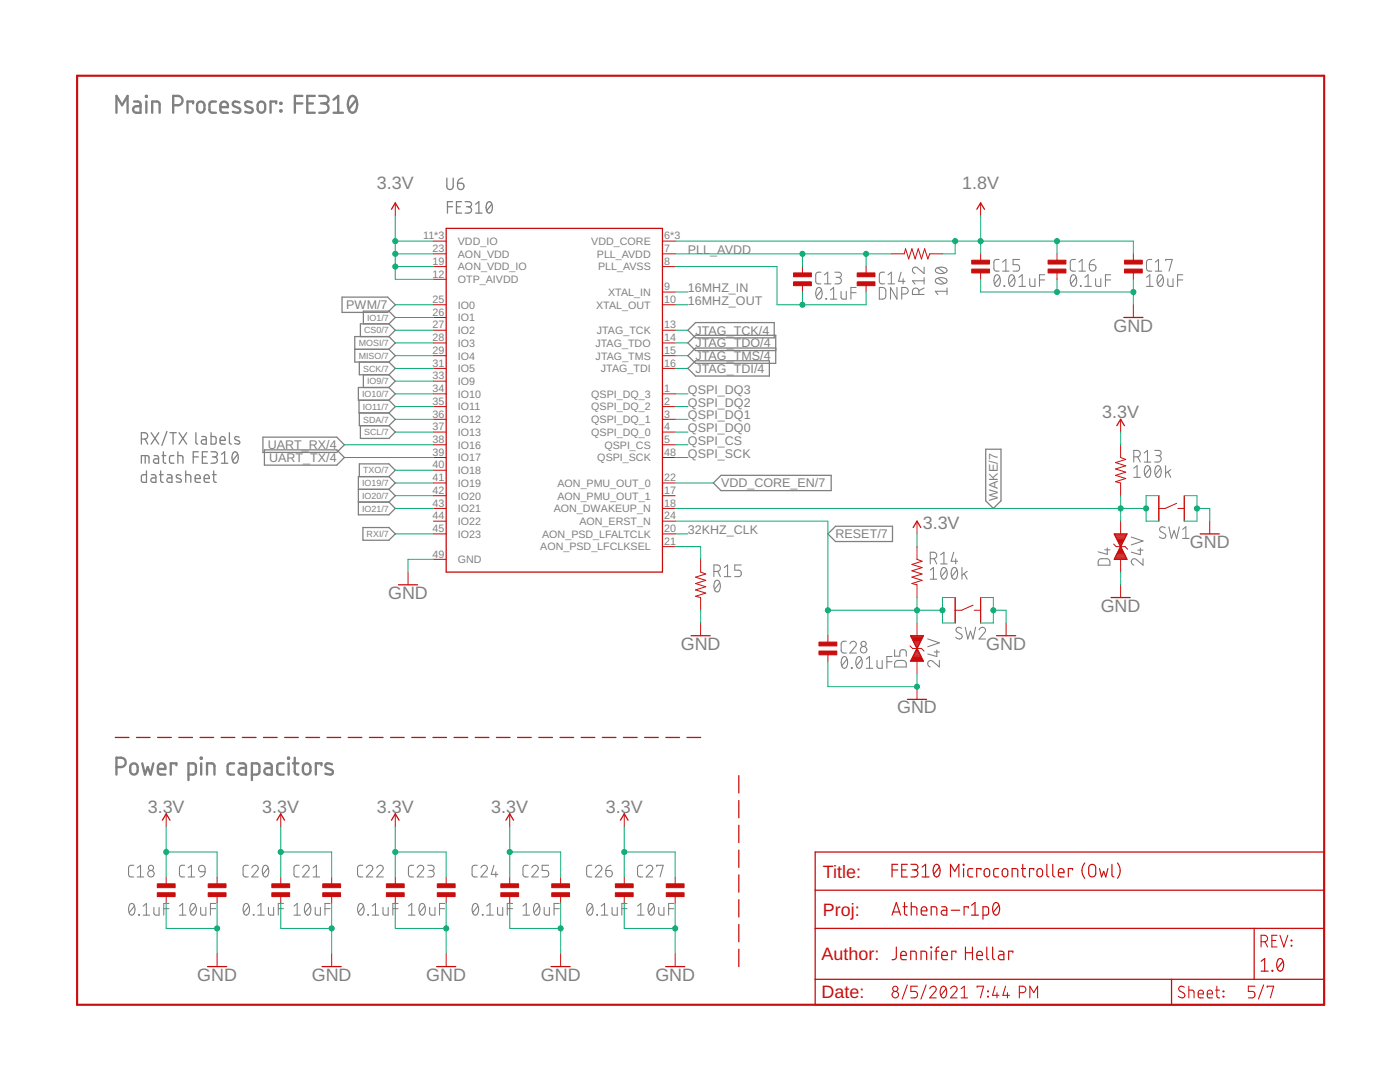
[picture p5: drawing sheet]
<svg xmlns="http://www.w3.org/2000/svg" width="279mm" height="216mm" viewBox="0 0 279 216" stroke-linecap="round" stroke-linejoin="round" font-family="sans-serif">
<g fill="none" stroke="#808080" stroke-width=".25">
<path d="M89.2 35.5v1.7a.63 .63 0 0 0 .6 .6 .63 .63 0 0 0 .6-.6v-1.7M91.3 36.6h.8a.64 .64 0 0 1 .5 .7 .64 .64 0 0 1-.7 .5 .64 .64 0 0 1-.6-.6zM92.3 35.5l-.7 .3-.3 .8M68.3 59.3h9.1l1.5 1.5-1.5 1.5h-9.1zM89.3 41.3h1M90.3 40.2h-1v2.3M91.1 41.3h.8M92.1 40.2h-1v2.3h1M92.8 40.2h.8a.51 .51 0 0 1 .5 .5 .51 .51 0 0 1-.5 .6h-.5M93.5 41.3a.63 .63 0 0 1 .6 .6 .63 .63 0 0 1-.6 .6h-.7M94.9 42.5h1.3M94.9 40.7l.7-.5v2.3"/>
<path d="M97.3 40.4a.52 .52 0 0 1 .6-.1 .52 .52 0 0 1 .3 .5 1.28 1.28 0 0 1-.6 1.7 1.35 1.35 0 0 1-.4-1.9zM98.1 40.7l-1 1.3M70.8 69.7h6.8M71.6 79.9v2.5h6M71.7 72.2v2.6h5.9M72.5 64.6v-2.5h5.1l1.3 1.3-1.3 1.2M72.5 74.8v2.5M77.6 77.3l1.3 1.3-1.3 1.3M77.6 79.9l1.3 1.2-1.3 1.3M77.6 64.6l1.3 1.3-1.3 1.3M77.6 67.2h-6.8v5h6.8M77.6 64.6h-5.7v2.6"/>
<path d="M77.6 67.2l1.3 1.2-1.3 1.3M77.6 69.7l1.3 1.3-1.3 1.2M77.6 72.2l1.3 1.3-1.3 1.3M77.6 77.3h-6.1v2.6h6.1M77.6 74.8l1.3 1.3-1.3 1.2M137.3 65.9l1.5-1.5h15.7v3h-15.7zM137.3 73.5l1.5-1.5h14.7v3h-14.7zM154.8 69.4h-16l-1.5 1.6 1.5 1.5h16v-5.6h-16l-1.5 1.5 1.5 1.6h16M28.2 87.6h.7a.63 .63 0 0 0 .6-.6 .63 .63 0 0 0-.6-.7h-.7v2.3M28.2 92.4v-1.5l1.4 .1 .1 1.4M29 87.6l.5 1M29 90.9v1.5"/>
<path d="M29.2 94v2.2h-.8l-.2-.2v-1l.2-.3h.8M30.2 86.3l1.5 2.3M30.2 94.7h.7l.2 .4v1.1h-.6a.44 .44 0 0 1-.4-.4 .44 .44 0 0 1 .4-.4h.6M30.8 90.9h.6l.2 .4v1.1h-.5a.44 .44 0 0 1-.5-.4 .44 .44 0 0 1 .5-.5h.5M31.7 86.3l-1.5 2.3M31.8 94.7h.8M32.1 94v2l.5 .2M32.3 90.9h.8M32.6 90.1v2.1l.5 .2M33.3 86.1l-1 2.8M33.4 94.7h.7l.2 .3v1.2h-.6a.44 .44 0 0 1-.4-.4 .44 .44 0 0 1 .4-.4h.6M33.9 86.3h1.3"/>
<path d="M34.5 86.3v2.3M34.7 90.9h-.6l-.3 .4 .1 1 .8 .1M35.5 90.9l.9 .1 .1 1.4M35.5 90.1v2.3M35.7 86.3l1.6 2.3M36.1 94.8l-.8-.1-.1 .4 .9 .6v.4a.79 .79 0 0 1-.9 0M37.1 94.7l.9 .1 .1 .3v1.1M37.1 94v2.2M37.3 86.3l-1.6 2.3M38.6 91.2h1M38.9 95.5h1.1a.53 .53 0 0 0-.4-.8 .53 .53 0 0 0-.7 .5l.2 .9 .9 .1M39.1 86.3v2.1l.4 .2"/>
<path d="M39.6 90.1h-1v2.3M40.3 87.1h.6l.2 .2 .1 1.3h-.6a.44 .44 0 0 1-.4-.4 .44 .44 0 0 1 .4-.5h.6M40.4 91.2h.7M40.7 95.5h1.1a.53 .53 0 0 0-.4-.8 .53 .53 0 0 0-.7 .5l.2 .9 .9 .1M41.4 90.1h-1v2.3h1M42.1 86.3v2.3h.8l.2-.4v-.9l-.2-.2h-.8M42.1 90.1h.8a.51 .51 0 0 1 .5 .6 .51 .51 0 0 1-.5 .5h-.5M42.4 94.7h.8M42.7 94v2l.5 .2M42.8 91.2a.63 .63 0 0 1 .6 .6 .63 .63 0 0 1-.6 .6h-.7M43.9 87.9h1a.53 .53 0 0 0-.3-.8 .53 .53 0 0 0-.7 .5l.1 .9 .9 .1M44.2 92.4h1.3"/>
<path d="M44.2 90.7l.6-.6v2.3M45.8 86.3v2.1l.4 .2M46.6 90.3l.1-.1a.94 .94 0 0 1 .8 1.4v.2a.55 .55 0 0 1-.6 .6 .55 .55 0 0 1-.5-.6l-.1-.8zM47.4 90.7l-1 1.2M47.7 87.2l-.7-.1-.2 .4 1 .6v.4a.85 .85 0 0 1-1 0M52.5 87.2h14.7l1.5 1.6-1.5 1.5h-14.7zM52.8 89.8h14.4l1.5 1.5-1.5 1.5h-14.4zM71.5 97.6h6.1M71.7 82.4v2.5h5.9M71.7 95.1v-2.5h5.9l1.3 1.2-1.3 1.3M71.9 84.9v2.6h5.7l1.3-1.3-1.3-1.3M77.6 97.6l1.3 1.3-1.3 1.3"/>
<path d="M77.6 95.1h-6.1v7.6h6.1l1.3-1.2-1.3-1.3M77.6 82.4l1.3 1.3-1.3 1.2M77.6 95.1l1.3 1.3-1.3 1.2M142.4 96.4l1.5-1.6h22v3.1h-22zM196.7 89.6h3.1v10.3l-1.6 1.6-1.5-1.6zM71.5 100.2h6.1M72.4 105.3h5.2l1.3 1.2-1.3 1.3h-5.2zM165.2 106.5l1.6-1.5h11.3v3.1h-11.3z"/>
</g>
<g fill="none" stroke="#808080" stroke-width=".21">
<path d="M163.2 57.4a.66 .66 0 0 1 .7 .1 .66 .66 0 0 1 .2 .8 .98 .98 0 0 1-.8 1.4 1.61 1.61 0 0 1-.1-2.3zM163.8 54.3h-.5a.51 .51 0 0 0-.5 .5l.1 1.6 .3 .2h.6M164 57.9l-1.1 1.3M164.5 56.6h1.3M164.5 54.8l.7-.5v2.3M164.8 59.6l.2 .1zM165.7 59.7h1.3M165.7 57.9l.7-.5v2.3M166.6 54.3h.8a.52 .52 0 0 1 .5 .5 .52 .52 0 0 1-.5 .6h-.5M167.3 55.4a.65 .65 0 0 1 .6 .6 .65 .65 0 0 1-.6 .6h-.7M167.9 58.1v1.2l.1 .3 .3 .1h.6v-1.6M169.8 58.4h1.1"/>
<path d="M170.9 57.4h-1.1v2.3M175.5 57.4h.8l.5 .4v1.4l-.5 .5h-.8zM176.5 54.3h-.5a.51 .51 0 0 0-.5 .5l.1 1.6 .3 .2h.6M177.2 56.6h1.3M177.2 54.8l.7-.5v2.3M179 57.4v2.3l-1.3-2.3v2.3M179.8 54.3l-.5 1.8h1.3M180 58.7h.6a.65 .65 0 0 0 .7-.7 .65 .65 0 0 0-.7-.6h-.6v2.3M180.2 55.6v1M183.4 58.8v-.7a.65 .65 0 0 0-.7-.6 .65 .65 0 0 0-.6 .6v.7h2.3M184.4 53.3v1.3l-1.3-1.1a.64 .64 0 0 0-1 .2 .64 .64 0 0 0 .5 .9M184.4 57.5l-1 .5"/>
<path d="M184.4 56h-2.3l.5 .7M184.4 55.4v1.3M186.8 55.8a1.68 1.68 0 0 1 2.2 .1v.1a1.38 1.38 0 0 1-2 .5l-.3-.3zM186.8 53.7a1.62 1.62 0 0 1 2.2 .1v.2a1.44 1.44 0 0 1-2.1 .3l-.2-.2zM187.2 55.5l1.3 1.1M187.2 53.4l1.3 1.1M189 58.1h-2.3l.5 .7M189 57.5v1.3M198.7 54.9a.67 .67 0 0 1 .7 .1 .67 .67 0 0 1 .2 .7 .98 .98 0 0 1-.8 1.4 1.64 1.64 0 0 1-.1-2.2zM199.4 51.8h-.5a.51 .51 0 0 0-.5 .5v1.6l.3 .2h.7M199.5 55.4l-1 1.2M200.1 54.1h1.3"/>
<path d="M200.1 52.3l.6-.5v2.3M200.4 57l.1 .1zM201.5 55a.55 .55 0 0 1 .6-.1 .55 .55 0 0 1 .4 .5 1.32 1.32 0 0 1-.6 1.7 1.44 1.44 0 0 1-.4-2.1zM202.4 55.4l-1 1.2M203.3 57.1h1.4M203.3 55.4l.7-.6v2.3M203.5 51.8h-1.3v1h.7a.66 .66 0 0 1 .6 .7 .66 .66 0 0 1-.6 .6h-.7M205.5 55.6v1.3l.4 .2h.6v-1.5M207.5 55.9h1M208.5 54.8h-1v2.3M214 54.9a.67 .67 0 0 1 .7 .1 .67 .67 0 0 1 .2 .7 .98 .98 0 0 1-.8 1.4 1.64 1.64 0 0 1-.1-2.2zM214.6 51.8h-.5a.51 .51 0 0 0-.5 .5l.1 1.6 .2 .2h.7"/>
<path d="M214.8 55.4l-1.1 1.2M215.3 54.1h1.3M215.3 52.3l.7-.5v2.3M215.6 57l.2 .1zM216.5 57.1h1.3M216.5 55.4l.6-.6v2.3M217.4 52.8h.8a.66 .66 0 0 1 .5 .7 .66 .66 0 0 1-.7 .6 .66 .66 0 0 1-.6-.6zM218.5 51.8l-.8 .3-.3 .7M218.7 55.6v1.3l.3 .2h.7v-1.5M220.6 55.9h1.1M221.7 54.8h-1.1v2.3M228.8 57.1h1.3"/>
<path d="M228.8 55.4l.7-.6v2.3M229.8 51.8h-.5a.54 .54 0 0 0-.5 .5l.1 1.6 .3 .2h.6M230.6 54.1h1.3M230.6 52.3l.6-.5v2.3M231.2 55a.53 .53 0 0 1 .6-.1 .53 .53 0 0 1 .3 .5 1.34 1.34 0 0 1-.5 1.7 1.4 1.4 0 0 1-.4-2.1zM232.1 55.4l-1.1 1.2M232.6 52v-.2h1.4l-.7 2.3M233.1 55.6v1.3l.3 .2h.7v-1.5M235 55.9h1.1M236.1 54.8h-1.1v2.3M226.3 91.2h.6a.65 .65 0 0 0 .7-.7 .65 .65 0 0 0-.7-.6h-.6v2.3M226.3 93.4l.6-.5v2.3"/>
<path d="M226.3 95.2h1.3M227.1 91.2l.5 1M228.4 90.4l.6-.5v2.3M228.4 92.2h1.3M228.6 93.1a.53 .53 0 0 1 .7-.1 .53 .53 0 0 1 .3 .5 1.34 1.34 0 0 1-.6 1.7 1.4 1.4 0 0 1-.4-2.1zM229.5 93.4l-1 1.3M230.4 89.9h.8a.52 .52 0 0 1 .5 .5 .52 .52 0 0 1-.5 .5h-.5M230.7 93.1a.55 .55 0 0 1 .6-.1 .55 .55 0 0 1 .4 .5 1.32 1.32 0 0 1-.6 1.7 1.44 1.44 0 0 1-.4-2.1zM231.1 90.9a.65 .65 0 0 1 .7 .7 .65 .65 0 0 1-.7 .6h-.7M231.6 93.4l-1 1.3M232.6 92.9v2.3M233.1 94.1l.6 1.1"/>
<path d="M233.7 93.7l-1.1 .8M142.5 114h.6a.65 .65 0 0 0 .7-.6 .65 .65 0 0 0-.7-.7h-.6v2.4M142.7 116a.54 .54 0 0 1 .6-.2 .54 .54 0 0 1 .4 .6 1.34 1.34 0 0 1-.6 1.7 1.38 1.38 0 0 1-.4-2zM143.3 114l.5 1.1M143.6 116.3l-1 1.3M144.5 113.2l.7-.5v2.4M144.5 115.1h1.4M147.9 112.7h-1.3v1.1h.8a.66 .66 0 0 1 .5 .6 .66 .66 0 0 1-.5 .7h-.8M185.7 111.5h.6a.65 .65 0 0 0 .6-.7 .65 .65 0 0 0-.6-.6h-.6v2.3M185.7 113.7l.6-.5v2.4M185.7 115.6h1.2M186.4 111.5l.5 1"/>
<path d="M187.7 110.7l.7-.5v2.3M187.7 112.5h1.3M188 113.4a.55 .55 0 0 1 .6-.1 .55 .55 0 0 1 .4 .5 1.32 1.32 0 0 1-.6 1.8 1.4 1.4 0 0 1-.4-2.2zM188.9 113.7l-1 1.3M190.1 113.4a.54 .54 0 0 1 .6-.1 .54 .54 0 0 1 .3 .5 1.34 1.34 0 0 1-.5 1.8 1.38 1.38 0 0 1-.5-2zM190.3 110.2l-.5 1.8h1.3M190.7 111.5v1M191 113.7l-1.1 1.3M192 113.2v2.4M192.4 114.5l.6 1.1M193 114l-1 .8M219.3 111.7l.5-.2 1.4 .1a1.16 1.16 0 0 1 .3 1.2h-2.3z"/>
<path d="M220.5 109.7h1M221 109.3v1.3l-1.8-.5M225.8 107.2l2.3 .7-2.3 .8M227.1 109.8h1M227.6 109.4v1.3l-1.8-.5M228.1 111.5v1.3l-1.3-1.1a.64 .64 0 0 0-1 .2 .64 .64 0 0 0 .5 .9M232.5 105.3a.58 .58 0 0 0-.8-.1 .58 .58 0 0 0 0 .9l.7 .4a.58 .58 0 0 1 .1 .9 .58 .58 0 0 1-.9-.1l-.2-.2M233.3 105.1l.5 2.3 .5-1.5 .5 1.5 .6-2.3M236 105.6l.7-.5v2.3M236 107.4h1.3M168.1 131.2a.54 .54 0 0 1 .6-.2 .54 .54 0 0 1 .4 .6 1.33 1.33 0 0 1-.6 1.7 1.44 1.44 0 0 1-.4-2.1zM168.9 128h-.7l-.3 .5v1.4l.3 .4h.7"/>
<path d="M169 131.5l-1 1.3M169.6 128.5a.64 .64 0 0 1 .9-.5 .64 .64 0 0 1 .2 1l-1.1 1.3h1.3M169.9 133.2l.2 .1zM171 131.2a.54 .54 0 0 1 .7-.2 .54 .54 0 0 1 .3 .6 1.35 1.35 0 0 1-.6 1.7 1.38 1.38 0 0 1-.4-2zM172 131.5l-1.1 1.3M172.9 133.3h1.3M172.9 131.5l.6-.5v2.3M175 131.8v1.3l.4 .2h.7v-1.5M177 132h1M178 131h-1v2.3M178.5 129.6v1.3h1.1v-.7a.66 .66 0 0 1 .6-.6 .66 .66 0 0 1 .7 .6v.7M178.8 131.9l.4-.1 1.4 .1 .2 .3 .1 .9h-2.4l.1-.9z"/>
<path d="M185.1 127.5l2.4 .8-2.4 .8M186.4 130.1h1.1M187 129.7v1.3l-1.9-.5M187.5 131.8v1.3l-1.3-1.1a.64 .64 0 0 0-1 .2 .64 .64 0 0 0 .5 .9M191.9 125.4a.58 .58 0 0 0-.9-.1 .58 .58 0 0 0 .1 .8l.7 .4a.59 .59 0 0 1 0 .9 .59 .59 0 0 1-.9 0l-.2-.2M192.6 125.2l.5 2.3 .6-1.6 .5 1.6 .5-2.3M195.4 125.7a.64 .64 0 0 1 .9-.5 .64 .64 0 0 1 .2 1l-1.1 1.3h1.3M26.7 172.7h-.5a.51 .51 0 0 0-.5 .5v1.6l.3 .2h.7M27.4 175h1.3M27.4 173.2l.6-.5v2.3M36.9 172.7h-.6a.51 .51 0 0 0-.5 .5l.1 1.6 .3 .2h.7M37.5 175h1.3"/>
<path d="M37.5 173.2l.7-.5v2.3M39.8 172.9a.66 .66 0 0 1 .7-.2 .66 .66 0 0 1 .4 .6v.6h-.7a.63 .63 0 0 1-.4-1zM40.9 173.9l-.3 .8-.7 .3M49.6 172.7h-.6a.51 .51 0 0 0-.5 .5l.1 1.6 .3 .2h.7M50.2 173.2a.64 .64 0 0 1 1-.5 .64 .64 0 0 1 .2 1l-1.2 1.3h1.3M52.6 172.8a.55 .55 0 0 1 .6-.1 .55 .55 0 0 1 .4 .5 1.32 1.32 0 0 1-.6 1.8 1.44 1.44 0 0 1-.4-2.2zM53.5 173.2l-1 1.3M59.7 172.7h-.5a.51 .51 0 0 0-.5 .5l.1 1.6 .2 .2h.7M60.4 173.2a.64 .64 0 0 1 .9-.5 .64 .64 0 0 1 .2 1l-1.1 1.3h1.3M62.5 175h1.3M62.5 173.2l.6-.5v2.3M72.4 172.7h-.5a.54 .54 0 0 0-.5 .5l.1 1.6 .2 .2h.7"/>
<path d="M73.1 173.2a.64 .64 0 0 1 .9-.5 .64 .64 0 0 1 .2 1l-1.1 1.3h1.3M75.2 173.2a.64 .64 0 0 1 .9-.5 .64 .64 0 0 1 .2 1l-1.1 1.3h1.3M82.5 172.7h-.5a.54 .54 0 0 0-.5 .5l.1 1.6 .3 .2h.6M83.3 173.2a.64 .64 0 0 1 .9-.5 .64 .64 0 0 1 .2 1l-1.1 1.3h1.3M85.3 172.7h.8a.52 .52 0 0 1 .5 .5 .52 .52 0 0 1-.5 .5h-.5M86 173.7a.65 .65 0 0 1 .7 .6 .65 .65 0 0 1-.7 .7h-.7M95.2 172.7h-.5a.51 .51 0 0 0-.5 .5l.1 1.6 .3 .2h.6M96 173.2a.64 .64 0 0 1 .9-.5 .64 .64 0 0 1 .2 1l-1.1 1.3h1.3M98.6 172.7l-.6 1.8h1.4M99 173.9v1.1M105.4 172.7h-.5a.51 .51 0 0 0-.5 .5l.1 1.6 .2 .2h.7M106.1 173.2a.64 .64 0 0 1 .9-.5 .64 .64 0 0 1 .2 1l-1.1 1.3h1.3"/>
<path d="M109.5 172.7h-1.3v1h.8a.66 .66 0 0 1 .5 .6 .66 .66 0 0 1-.5 .7h-.8M118.1 172.7h-.5a.51 .51 0 0 0-.5 .5l.1 1.6 .2 .2h.7M118.8 173.2a.65 .65 0 0 1 .9-.5 .65 .65 0 0 1 .2 1l-1.1 1.3h1.3M120.9 173.7h.8a.66 .66 0 0 1 .5 .7 .66 .66 0 0 1-.7 .6 .66 .66 0 0 1-.6-.7zM121.9 172.7l-.7 .3-.3 .7M128.3 172.7h-.5a.51 .51 0 0 0-.6 .5l.1 1.6 .3 .2h.7M129 173.2a.65 .65 0 0 1 .9-.5 .65 .65 0 0 1 .2 1l-1.1 1.3h1.3M131.1 172.9v-.2h1.3l-.7 2.3M25.9 180.5a.55 .55 0 0 1 .6-.2 .55 .55 0 0 1 .4 .6 1.32 1.32 0 0 1-.6 1.7 1.44 1.44 0 0 1-.4-2.1zM26.8 180.8l-1 1.3M27.7 182.5l.1 .1zM28.6 182.6h1.3"/>
<path d="M28.6 180.8l.6-.5v2.3M30.7 181.1v1.1l.1 .3 .3 .1h.6v-1.5M32.7 181.3h1M33.7 180.3h-1v2.3M35.8 182.6h1.3M35.8 180.8l.6-.5v2.3M38.2 180.5a.53 .53 0 0 1 .6-.2 .53 .53 0 0 1 .3 .6 1.34 1.34 0 0 1-.6 1.7 1.4 1.4 0 0 1-.3-2.1zM39.1 180.8l-1.1 1.3M40 181.1l.1 1.3 .3 .2h.7v-1.5M42 181.3h1M43 180.3h-1v2.3M48.8 180.5a.55 .55 0 0 1 .6-.2 .55 .55 0 0 1 .3 .6 1.32 1.32 0 0 1-.6 1.7 1.44 1.44 0 0 1-.3-2.1z"/>
<path d="M49.7 180.8l-1.1 1.3M50.5 182.5l.2 .1zM51.4 182.6h1.3M51.4 180.8l.7-.5v2.3M53.6 181.1v1.1l.1 .3 .3 .1h.6v-1.5M55.5 181.3h1.1M56.6 180.3h-1.1v2.3M58.7 182.6h1.3M58.7 180.8l.6-.5v2.3M61 180.5a.53 .53 0 0 1 .6-.2 .53 .53 0 0 1 .4 .6 1.34 1.34 0 0 1-.6 1.7 1.4 1.4 0 0 1-.4-2.1zM61.9 180.8l-1 1.3M62.9 181.1v1.3l.4 .2h.6v-1.5"/>
<path d="M64.9 181.3h1M65.9 180.3h-1v2.3M71.6 180.5a.55 .55 0 0 1 .6-.2 .55 .55 0 0 1 .4 .6 1.32 1.32 0 0 1-.6 1.7 1.44 1.44 0 0 1-.4-2.1zM72.5 180.8l-1 1.3M73.4 182.5l.1 .1zM74.3 182.6h1.3M74.3 180.8l.6-.5v2.3M76.4 181.1l.1 1.3 .3 .2h.7v-1.5M78.4 181.3h1M79.4 180.3h-1v2.3M81.5 182.6h1.3M81.5 180.8l.7-.5v2.3"/>
<path d="M83.9 180.5a.54 .54 0 0 1 .6-.2 .54 .54 0 0 1 .3 .6 1.34 1.34 0 0 1-.5 1.7 1.38 1.38 0 0 1-.5-2zM84.8 180.8l-1.1 1.3M85.7 181.1v1.1l.2 .3 .2 .1h.7v-1.5M87.7 181.3h1.1M88.8 180.3h-1.1v2.3M94.5 180.5a.53 .53 0 0 1 .6-.2 .53 .53 0 0 1 .3 .6 1.34 1.34 0 0 1-.5 1.7 1.4 1.4 0 0 1-.4-2.1zM95.4 180.8l-1.1 1.3M96.3 182.5l.1 .1zM97.1 182.6h1.3M97.1 180.8l.7-.5v2.3M99.3 181.1v1.3l.4 .2h.6v-1.5M101.2 181.3h1.1"/>
<path d="M102.3 180.3h-1.1v2.3M104.4 182.6h1.3M104.4 180.8l.6-.5v2.3M106.7 180.5a.55 .55 0 0 1 .6-.2 .55 .55 0 0 1 .4 .6 1.34 1.34 0 0 1-.6 1.7 1.38 1.38 0 0 1-.4-2zM107.6 180.8l-1 1.3M108.6 181.1v1.1l.1 .3 .3 .1h.6v-1.5M110.6 181.3h1M111.6 180.3h-1v2.3M117.3 180.5a.53 .53 0 0 1 .7-.2 .53 .53 0 0 1 .3 .6 1.34 1.34 0 0 1-.6 1.7 1.4 1.4 0 0 1-.4-2.1zM118.2 180.8l-1 1.3M119.1 182.5l.2 .1zM120 182.6h1.3"/>
<path d="M120 180.8l.6-.5v2.3M122.2 181.1v1.3l.3 .2h.7v-1.5M124.1 181.3h1M125.1 180.3h-1v2.3M127.2 182.6h1.3M127.2 180.8l.7-.5v2.3M129.6 180.5a.55 .55 0 0 1 .6-.2 .55 .55 0 0 1 .3 .6 1.32 1.32 0 0 1-.5 1.7 1.44 1.44 0 0 1-.4-2.1zM130.5 180.8l-1 1.3M131.5 181.1v1.1l.1 .3 .3 .1h.6v-1.5M133.4 181.3h1.1M134.5 180.3h-1.1v2.3"/>
<circle cx="172.3" cy="129.7" r=".65"/>
<circle cx="172.4" cy="128.5" r=".52"/>
<circle cx="30.1" cy="173.2" r=".52"/>
<circle cx="30.1" cy="174.4" r=".65"/>
</g>
<g fill="none" stroke="#c90d0c" stroke-width=".25">
<path d="M78.1 41.8l.8-1.3 .8 1.3M89 45.6h43.2v68.6h-43.2zM194.9 41.8l.8-1.3 .8 1.3M224.3 63.4h3.8M222.9 84.9l.7-1.2 .8 1.2M79.5 116.7h3.8M182.2 105.3l.8-1.3 .8 1.3M221.7 119.2h3.9M222.4 106.5h2.5l-2.5 5.1h2.5zM222.5 106.7h2.3M222.5 111.4h2.3M222.6 106.9h2.1"/>
<path d="M222.6 111.2h2.1M222.7 110.9h1.9M222.7 107.2h1.9M222.8 107.4h1.7M222.8 110.7h1.7M222.9 107.6h1.5M222.9 110.5h1.4M223 107.8h1.3M223 110.3h1.2M223.1 110h1M223.1 108.1h1.1M223.2 108.3h.8"/>
<path d="M223.3 109.8h.7M223.4 108.5h.5M223.4 109.6h.5M223.5 108.7h.3M223.5 109.4h.3M223.6 109.2h.1M223.6 108.9h.1M239.5 106.5h3.8M137.9 126.9h3.8M181.1 139.6h3.8M181.7 126.9h2.6l-2.6 5h2.6zM181.8 131.8h2.4"/>
<path d="M181.8 126.9h2.4M181.9 131.6h2.2M181.9 127.2h2.2M182 131.4h2M182 127.4h2M182.1 131.2h1.8M182.1 127.6h1.8M182.2 130.9h1.6M182.2 127.8h1.6M182.3 130.7h1.4M182.3 128.1h1.4M182.5 130.5h1.1"/>
<path d="M182.5 128.3h1.1M182.6 130.3h.9M182.6 128.5h.9M182.7 130h.6M182.7 128.7h.6M182.8 129.8h.4M182.8 128.9h.4M182.9 129.6h.2M182.9 129.2h.2M183 129.4h.1M198.9 126.9h3.8M23 147.2h2.7"/>
<path d="M27.2 147.2h2.8M31.5 147.2h2.7M35.7 147.2h2.7M39.9 147.2h2.7M44.1 147.2h2.8M48.4 147.2h2.7M52.6 147.2h2.7M56.8 147.2h2.7M61 147.2h2.8M65.3 147.2h2.7M69.5 147.2h2.7M73.7 147.2h2.8"/>
<path d="M77.9 147.2h2.8M82.2 147.2h2.7M86.4 147.2h2.7M90.6 147.2h2.7M94.8 147.2h2.8M99.1 147.2h2.7M103.3 147.2h2.7M107.5 147.2h2.8M111.8 147.2h2.7M116 147.2h2.7M120.2 147.2h2.7M124.4 147.2h2.7"/>
<path d="M128.7 147.2h2.7M132.9 147.2h2.7M137.1 147.2h2.7M147.4 154.8v3.4M147.4 159.7v3.5M32.4 163.7l.8-1.3 .7 1.3M55.3 163.7l.7-1.3 .8 1.3M78.1 163.7l.8-1.3 .8 1.3M101 163.7l.7-1.3 .8 1.3M123.8 163.7l.8-1.3 .7 1.3M147.4 164.7v3.4M147.4 169.6v3.5"/>
<path d="M147.4 174.6v3.4M147.4 179.5v3.5M162.7 170h101.6v30.5h-101.6zM162.7 177.6h101.6M41.4 192.9h3.8M64.3 192.9h3.8M87.1 192.9h3.9M110 192.9h3.8M132.8 192.9h3.9M147.4 184.5v3.4M147.4 189.4v3.5M162.7 185.3h101.6"/>
<path d="M162.7 195.4h101.6M233.8 195.4v5.1M250.3 185.3v10.1"/>
</g>
<g fill="none" stroke="#c90d0c" stroke-width=".2">
<path d="M78.9 40.5v2.5M86.5 50.7h2.5M86.5 53.2h2.5M86.5 55.7h2.5M86.5 48.1h2.5M132.2 50.7h2.5M132.2 53.2h2.5M132.2 48.1h2.5M132.2 58.3h2.5M160.1 53.2v1.5M160.1 56.7v1.6M172.8 53.2v1.5"/>
<path d="M172.8 56.7v1.6M177.9 50.7h2.6l.2-1.1 .7 2.1 .6-2.1 .6 2.1 .7-2.1 .6 2.1 .6-2.1 .7 2.1 .3-1h2.6M195.7 40.5v2.5M195.7 50.7v1.5M195.7 54.2v1.5M210.9 50.7v1.5M210.9 54.2v1.5M226.2 50.7v1.5M226.2 54.2v1.5M86.5 60.8h2.5M86.5 63.4h2.5M86.5 65.9h2.5"/>
<path d="M86.5 68.4h2.5M86.5 71h2.5M86.5 73.5h2.5M86.5 76.1h2.5M86.5 78.6h2.5M132.2 60.8h2.5M132.2 65.9h2.5M132.2 68.4h2.5M132.2 71h2.5M132.2 73.5h2.5M132.2 78.6h2.5M226.2 60.8v2.6"/>
<path d="M86.5 96.4h2.5M86.5 98.9h2.5M86.5 81.1h2.5M86.5 83.7h2.5M86.5 86.2h2.5M86.5 88.8h2.5M86.5 91.3h2.5M86.5 93.8h2.5M132.2 96.4h2.5M132.2 98.9h2.5M132.2 81.1h2.5M132.2 83.7h2.5"/>
<path d="M132.2 86.2h2.5M132.2 88.8h2.5M132.2 91.3h2.5M223.6 83.7v2.5M223.6 88.8v2.5l1.1 .4-2.1 .6 2.1 .6-2.1 .7 2.1 .6-2.1 .6 2.1 .7-2.1 .6 1 .3v2.5M231.3 98.9v5.1M236.3 98.9v5.1M81.4 114.2v2.5M86.5 101.5h2.5M86.5 104h2.5M86.5 106.5h2.5M86.5 111.6h2.5"/>
<path d="M132.2 101.5h2.5M132.2 104h2.5M132.2 106.5h2.5M132.2 109.1h2.5M139.8 111.6v2.6l1 .3-2 .7 2 .6-2 .6 2 .7-2 .6 2 .6-2 .7 1 .2v2.6M183 104v2.5M183 109.1v2.5l1 .4-2 .6 2 .7-2 .6 2 .6-2 .7 2 .6-2 .6 1 .3v2.5M190.6 119.2v5.1M195.7 119.2v5.1M222.2 108.6l.6 .5h1.7l.5 .5M223.6 104v2.5M223.6 111.6v2.6"/>
<path d="M223.6 116.7v2.5M234.8 100.4l-2.3 1.1h-1.2M235.1 101.5h1.2M241.4 104v2.5M139.8 124.3v2.6M165.2 126.9v1.5M165.2 130.4v1.5M181.6 128.9l.5 .5h1.8l.5 .5M183 124.3v2.6M183 131.9v2.6M183 137v2.6M194.2 120.8l-2.3 1h-1.3"/>
<path d="M194.4 121.8h1.3M200.8 124.3v2.6M33.2 162.4v2.5M33.2 175.1v1.5M33.2 178.6v1.6M43.3 175.1v1.5M43.3 178.6v1.6M56 162.4v2.5M56 175.1v1.5M56 178.6v1.6M66.2 175.1v1.5M66.2 178.6v1.6"/>
<path d="M78.9 162.4v2.5M78.9 175.1v1.5M78.9 178.6v1.6M89 175.1v1.5M89 178.6v1.6M101.7 162.4v2.5M101.7 175.1v1.5M101.7 178.6v1.6M111.9 175.1v1.5M111.9 178.6v1.6M124.6 162.4v2.5M124.6 175.1v1.5"/>
<path d="M124.6 178.6v1.6M134.7 175.1v1.5M134.7 178.6v1.6M43.3 190.3v2.6M66.2 190.3v2.6M89 190.3v2.6M111.9 190.3v2.6M134.7 190.3v2.6"/>
</g>
<path d="M15.4 15.1h248.9v185.4h-248.9z" fill="none" stroke="#c90d0c" stroke-width=".42"/>
<g fill="none" stroke="#c90d0c" stroke-width=".21">
<path d="M181.1 196.5l-1.1 2.9M183.1 196.8h-1.3v1h.8a.66 .66 0 0 1 .5 .7 .66 .66 0 0 1-.5 .6h-.8M184.8 196.5l-1 2.9M185.5 197.3a.64 .64 0 0 1 1-.5 .64 .64 0 0 1 .1 1l-1.1 1.3h1.3M187.9 197a.55 .55 0 0 1 .6-.2 .55 .55 0 0 1 .3 .6 1.32 1.32 0 0 1-.5 1.7 1.44 1.44 0 0 1-.4-2.1zM188.8 197.3l-1 1.3M189.7 197.3a.64 .64 0 0 1 .9-.5 .64 .64 0 0 1 .2 1l-1.1 1.3h1.3M191.8 199.1h1.3M191.8 197.3l.6-.5v2.3M195 197v-.2h1.3l-.6 2.3M197.1 198.8l.2 .1zM197.1 197.8l.2 .1z"/>
<path d="M198.6 196.8l-.5 1.8h1.3M199 198.1v1M200.7 196.8l-.5 1.8h1.3M201.1 198.1v1M203.4 198.1h.7a.65 .65 0 0 0 .6-.7 .65 .65 0 0 0-.6-.6h-.7v2.3M205.5 199.1v-2.3l.8 1.3 .8-1.3v2.3M236.3 197a.58 .58 0 0 0-.8-.1 .58 .58 0 0 0 0 .9l.7 .3a.58 .58 0 0 1 .1 .9 .58 .58 0 0 1-.9 0l-.2-.2M237.3 197.6l.9 .1 .1 .3v1.1M237.3 196.8v2.3M239.1 198.3h1.1a.54 .54 0 0 0-.4-.7 .54 .54 0 0 0-.7 .5l.1 .9 1 .1M240.9 198.3h1.1a.54 .54 0 0 0-.4-.7 .54 .54 0 0 0-.7 .5l.1 .9 1 .1M242.6 197.6h.8"/>
<path d="M242.8 196.8v1.9l.3 .4h.3M244.1 197.8l.1 .1zM244.1 198.8l.1 .1zM250.4 196.8h-1.3v1h.8a.66 .66 0 0 1 .6 .7 .66 .66 0 0 1-.6 .6h-.8M251.7 187.9h.6a.65 .65 0 0 0 .7-.6 .65 .65 0 0 0-.7-.7h-.6v2.4M252.2 196.5l-1.1 2.9M252.5 187.9l.5 1.1M252.9 197v-.2h1.3l-.7 2.3M253.8 187.7h.8M254.9 186.6h-1.1v2.4h1.1M255.4 186.6l.8 2.4 .8-2.4M257.7 187.6l.1 .1z"/>
<path d="M257.7 188.6l.1 .2z"/>
<circle cx="178.7" cy="197.3" r=".52"/>
<circle cx="178.7" cy="198.5" r=".65"/>
</g>
<g fill="none" stroke="#c90d0c" stroke-width=".23">
<path d="M178 173.6h1.2M179.2 172.5h-1.2v2.5M180 173.6h.8M181.1 172.5h-1.1v2.5h1.1M181.8 172.5h.8a.56 .56 0 0 1 .6 .5 .56 .56 0 0 1-.6 .6h-.5M182.5 173.6a.7 .7 0 0 1 .7 .7 .7 .7 0 0 1-.7 .7h-.7M184 175h1.4M184 173l.7-.5v2.5M186.5 172.7a.59 .59 0 0 1 .7-.2 .59 .59 0 0 1 .3 .6 1.43 1.43 0 0 1-.6 1.9 1.3 1.3 0 0 1-.6-1.9zM187.5 173l-1.1 1.4M189.7 175v-2.5l.8 1.4 .9-1.4v2.5M192.2 172.5h.2v.1h-.2z"/>
<path d="M192.3 173.3v1.7M194.1 173.3h-.7l-.3 .4 .2 1.2 .8 .1M195.8 173.6v-.3h-.9v1.7M196.5 173.5l.6-.2a.99 .99 0 0 1 .1 1.6l-.4 .1-.4-.4zM199.3 173.3h-.7l-.3 .4 .1 1.2 .9 .1M200.2 173.5l.5-.2a.97 .97 0 0 1 .2 1.6l-.4 .1-.5-.4v-.7zM202 175v-1.7h.9l.2 .3v1.4M203.8 173.3h.9M204.1 172.5v2.1l.1 .3 .5 .1M206.3 173.6v-.3h-.8v1.7M207.1 173.5l.5-.2a.96 .96 0 0 1 .2 1.6h-.6l-.2-.3zM208.9 172.5v2.1l.1 .3 .3 .1"/>
<path d="M210.1 172.5v2.2l.4 .3M211.2 174.1h1.1a.59 .59 0 0 0-.4-.8 .59 .59 0 0 0-.7 .6l.1 1 1 .1M214.1 173.6v-.3h-.9v1.7M216.5 172.2a2.35 2.35 0 0 0 0 3.1M217.4 172.8a.7 .7 0 0 1 .8-.3 .7 .7 0 0 1 .5 .7v1.1a.7 .7 0 0 1-.7 .7 .7 .7 0 0 1-.7-.7zM219.4 173.3l.4 1.7 .5-1.1 .4 1.1 .4-1.7M221.9 172.5v2.2l.4 .3M223 172.2a2.41 2.41 0 0 1 0 3.1M178 182.6l.9-2.5 .8 2.5M178.2 182h1.3M178.9 189v2.1l-.3 .3-.6 .1M179.8 190.6h1.1a.58 .58 0 0 0-.4-.8 .58 .58 0 0 0-.7 .6l.1 1 1 .1"/>
<path d="M180.2 180.9h.9M180.5 180.1v2.3l.6 .2M181.8 191.5v-1.7l1 .1 .1 1.6M181.9 180.9l1 .1 .1 .3v1.3M181.9 180.1v2.5M183.8 191.5v-1.7l1 .1 .1 .3v1.3M183.9 181.8h1.1a.59 .59 0 0 0-.4-.9 .59 .59 0 0 0-.7 .6l.1 1 1 .1M185.8 189l.1 .1zM185.8 182.6v-1.7l1 .1 .2 .3v1.3M185.8 189.8v1.7M186.6 189.8h.8M187.4 189h-.3l-.2 .2-.1 2.3"/>
<path d="M187.9 190.6h1.2a.59 .59 0 0 0-.4-.8 .59 .59 0 0 0-.8 .6l.2 1 1 .1M188 180.9l.7 .1 .3 .3v1.3h-.7a.49 .49 0 0 1-.5-.5 .49 .49 0 0 1 .5-.5h.7M189.8 181.6h1.7M190.8 190.1v-.3h-.9v1.7M192.7 189v2.5M192.7 190.1h1.4M193.3 181.2v-.3h-.9v1.7M193.9 182.6h1.4M193.9 180.6l.7-.5v2.5M194.1 189v2.5M194.9 190.6h1.2a.59 .59 0 0 0-.4-.8 .59 .59 0 0 0-.8 .6l.2 1 1 .1M196.2 182.6h.7l.4-.2v-1.1l-.3-.3-.8-.1v2.5"/>
<path d="M196.9 189l.1 2.2 .3 .3M198.1 189v2.1l.1 .3 .3 .1M198.4 180.3a.58 .58 0 0 1 .6-.2 .58 .58 0 0 1 .4 .6 1.45 1.45 0 0 1-.6 1.9 1.52 1.52 0 0 1-.4-2.3zM199.3 180.6l-1.1 1.4M199.4 189.8h.7l.2 .3v1.4h-.6a.5 .5 0 0 1-.5-.5 .5 .5 0 0 1 .5-.5h.6M202.1 190.1v-.3h-.8v1.7M251.7 191.8l.7-.5v2.5M251.7 193.8h1.4M253.9 193.6l.1 .2zM255.2 191.3a.71 .71 0 0 1 .8 .2 .71 .71 0 0 1 .2 .7 1.06 1.06 0 0 1-.9 1.5 1.71 1.71 0 0 1-.1-2.4zM256.1 191.8l-1.2 1.4"/>
</g>
<g fill="#c90d0c" stroke="#c90d0c" stroke-width=".2">
<path d="M31.4 176.4h3.5v.7h-3.5z"/>
<path d="M31.4 178.1h3.5v.8h-3.5z"/>
<path d="M54.3 176.4h3.5v.7h-3.5z"/>
<path d="M54.3 178.1h3.5v.8h-3.5z"/>
<path d="M77.1 176.4h3.6v.7h-3.6z"/>
<path d="M77.1 178.1h3.6v.8h-3.6z"/>
<path d="M99.9 176.4h3.6v.7h-3.6z"/>
<path d="M99.9 178.1h3.6v.8h-3.6z"/>
<path d="M122.8 176.4h3.6v.7h-3.6z"/>
<path d="M122.8 178.1h3.6v.8h-3.6z"/>
<path d="M41.6 176.4h3.5v.7h-3.5z"/>
<path d="M41.6 178.1h3.5v.8h-3.5z"/>
<path d="M64.4 176.4h3.6v.7h-3.6z"/>
<path d="M64.4 178.1h3.6v.8h-3.6z"/>
<path d="M87.3 176.4h3.5v.7h-3.5z"/>
<path d="M87.3 178.1h3.5v.8h-3.5z"/>
<path d="M110.1 176.4h3.6v.7h-3.6z"/>
<path d="M110.1 178.1h3.6v.8h-3.6z"/>
<path d="M133 176.4h3.5v.7h-3.5z"/>
<path d="M133 178.1h3.5v.8h-3.5z"/>
<path d="M158.4 54.5h3.5v.7h-3.5z"/>
<path d="M158.4 56.2h3.5v.8h-3.5z"/>
<path d="M171.1 54.5h3.5v.7h-3.5z"/>
<path d="M171.1 56.2h3.5v.8h-3.5z"/>
<path d="M209.2 51.9h3.5v.8h-3.5z"/>
<path d="M209.2 53.7h3.5v.8h-3.5z"/>
<path d="M224.4 51.9h3.6v.8h-3.6z"/>
<path d="M224.4 53.7h3.6v.8h-3.6z"/>
<path d="M193.9 51.9h3.6v.8h-3.6z"/>
<path d="M193.9 53.7h3.6v.8h-3.6z"/>
<path d="M163.4 128.1h3.6v.8h-3.6z"/>
<path d="M163.4 129.9h3.6v.8h-3.6z"/>
</g>
<g fill="none" stroke="#0dab76" stroke-width=".2">
<path d="M78.9 48.1h7.6M78.9 50.7h7.6M78.9 43v12.7h7.6M78.9 53.2h7.6M134.7 48.1h91.5v2.6M134.7 50.7h43.2M134.7 53.2h20.4v7.6h17.7v-2.5M134.7 58.3h2.6M160.1 50.7v2.5M160.1 58.3v2.5M172.8 50.7v2.5M190.6 48.1v2.6h-2.5"/>
<path d="M195.7 43v7.7M195.7 55.7v2.6h30.5M210.9 48.1v2.6M210.9 55.7v2.6M226.2 55.7v5.1M78.9 60.8h7.6M78.9 65.9h7.6M78.9 68.4h7.6M78.9 71h7.6M78.9 73.5h7.6M78.9 78.6h7.6M78.9 63.4h7.6"/>
<path d="M78.9 76.1h7.6M134.7 60.8h2.6M134.7 65.9h2.6M134.7 68.4h2.6M134.7 71h2.6M134.7 73.5h2.6M134.7 78.6h2.6M68.7 88.8h17.8M68.7 91.3h17.8M78.9 96.4h7.6M78.9 81.1h7.6M78.9 83.7h7.6"/>
<path d="M78.9 86.2h7.6M78.9 98.9h7.6M78.9 93.8h7.6M134.7 96.4h7.7M134.7 81.1h2.6M134.7 83.7h2.6M134.7 86.2h2.6M134.7 88.8h2.6M134.7 91.3h2.6M223.6 86.2v2.6M223.6 98.9v5.1M231.3 98.9h-2.6v5.1h2.6"/>
<path d="M236.3 98.9h2.6v5.1h-2.6M78.9 106.5h7.6M78.9 101.5h7.6M86.5 111.6h-5.1v2.6M134.7 106.5h2.6M134.7 101.5h94M134.7 104h30.5v22.9M134.7 109.1h5.1v2.5M183 106.5v2.6M183 119.2v5.1M190.6 119.2h-2.5v5.1h2.5M195.7 119.2h2.5v5.1h-2.5"/>
<path d="M223.6 114.2v2.5M238.9 101.5h2.5v2.5M139.8 121.8v2.5M165.2 131.9v5.1h17.8v-2.5M165.2 121.8h22.9M198.2 121.8h2.6v2.5M33.2 164.9v10.2M33.2 170h10.1v5.1M56 170h10.2v5.1M56 164.9v10.2M78.9 164.9v10.2M78.9 170h10.1v5.1"/>
<path d="M101.7 170h10.2v5.1M101.7 164.9v10.2M124.6 170h10.1v5.1M124.6 164.9v10.2M33.2 180.2v5.1h10.1M43.3 180.2v10.1M56 180.2v5.1h10.2M66.2 180.2v10.1M78.9 180.2v5.1h10.1M89 180.2v10.1M101.7 180.2v5.1h10.2M111.9 180.2v10.1"/>
<path d="M124.6 180.2v5.1h10.1M134.7 180.2v10.1"/>
</g>
<g fill="#0dab76" stroke="#0dab76" stroke-width=".2">
<circle cx="78.9" cy="50.7" r=".51"/>
<circle cx="78.9" cy="53.2" r=".51"/>
<circle cx="78.9" cy="48.1" r=".51"/>
<circle cx="33.2" cy="170" r=".51"/>
<circle cx="56" cy="170" r=".51"/>
<circle cx="78.9" cy="170" r=".51"/>
<circle cx="101.7" cy="170" r=".51"/>
<circle cx="124.6" cy="170" r=".51"/>
<circle cx="195.7" cy="48.1" r=".51"/>
<circle cx="190.6" cy="48.1" r=".51"/>
<circle cx="210.9" cy="48.1" r=".51"/>
<circle cx="160.1" cy="50.7" r=".51"/>
<circle cx="172.8" cy="50.7" r=".51"/>
<circle cx="160.1" cy="60.8" r=".51"/>
<circle cx="223.6" cy="101.5" r=".51"/>
<circle cx="228.7" cy="101.5" r=".51"/>
<circle cx="188.1" cy="121.8" r=".51"/>
<circle cx="183" cy="121.8" r=".51"/>
<circle cx="165.2" cy="121.8" r=".51"/>
<circle cx="134.7" cy="185.3" r=".51"/>
<circle cx="111.9" cy="185.3" r=".51"/>
<circle cx="89" cy="185.3" r=".51"/>
<circle cx="66.2" cy="185.3" r=".51"/>
<circle cx="43.3" cy="185.3" r=".51"/>
<circle cx="183" cy="137" r=".51"/>
<circle cx="198.2" cy="121.8" r=".51"/>
<circle cx="238.9" cy="101.5" r=".51"/>
<circle cx="210.9" cy="58.3" r=".51"/>
<circle cx="226.2" cy="58.3" r=".51"/>
</g>
<g fill="none" stroke="#808080" stroke-width=".47">
<path d="M29.1 19.1h.2v.2h-.2zM60.3 19.1h-1.5v3.4M62.8 19.1h-1.5v3.4h1.5M63.7 19.1h1.1a.75 .75 0 0 1 .8 .8 .75 .75 0 0 1-.8 .7h-.7M66.6 19.9l.9-.8v3.4M69.8 19.4a.78 .78 0 0 1 .9-.2 .78 .78 0 0 1 .5 .8 2.17 2.17 0 0 1-.6 2.5h-.5a2.35 2.35 0 0 1-.3-3.1zM71.1 19.9l-1.5 1.9M23.2 22.5v-3.4l1.2 1.9 1.1-1.9v3.4M26.8 20.3h.9l.3 .3v1.9h-.8a.66 .66 0 0 1-.6-.7 .66 .66 0 0 1 .6-.6h.8M29.2 20.3v2.2M30.4 22.5v-2.2h1.1l.2 .2 .2 2M34.6 21h.9a.93 .93 0 0 0 .9-.9 .93 .93 0 0 0-.9-1h-.9v3.4"/>
<path d="M38.5 20.6v-.3h-1.1v2.2M39.5 20.6a.75 .75 0 0 1 .8-.3 .75 .75 0 0 1 .5 .7 1.34 1.34 0 0 1-.3 1.4l-.4 .1-.6-.3-.2-.4zM43.1 20.3h-.9l-.3 .2-.1 .3 .1 1.5 .5 .2h.7M44 21.4h1.5a.79 .79 0 0 0-.5-1.1 .79 .79 0 0 0-1 .7l.1 1.3 .5 .2h.9M47.8 20.4l-.3-.1a.61 .61 0 0 0-.8 0 .61 .61 0 0 0-.2 .7l1.2 .6a.48 .48 0 0 1 .3 .5 .48 .48 0 0 1-.5 .4l-1-.2M50.2 20.4l-.2-.1a.61 .61 0 0 0-.8 0 .61 .61 0 0 0-.2 .7l1.1 .6a.48 .48 0 0 1 .3 .5 .48 .48 0 0 1-.4 .4l-1.1-.2M51.7 20.4l.5-.1 .6 .3 .1 1.2a.75 .75 0 0 1-.7 .7 .75 .75 0 0 1-.8-.7l.1-1zM55.1 20.6v-.3h-1.1v2.2M56 20.5h.2v.2h-.2zM56 22h.2v.2h-.2zM58.8 20.6h1.5M61.3 20.6h1.1"/>
<path d="M64.6 20.6a.93 .93 0 0 1 1 1 .93 .93 0 0 1-1 .9h-.9M66.6 22.5h1.8M23.2 153.1a1.67 1.67 0 0 0 1.7-.4 .93 .93 0 0 0 .1-1 .93 .93 0 0 0-.8-.5h-1v3.4M26.1 152.6a.75 .75 0 0 1 .9-.2 .75 .75 0 0 1 .5 .7 1.34 1.34 0 0 1-.3 1.3l-.7 .1a.71 .71 0 0 1-.5-.7zM28.4 152.3l.5 2.3 .6-1.5 .6 1.5 .5-2.3M31.5 153.4h1.5a.78 .78 0 0 0-.5-1 .78 .78 0 0 0-1 .7l.1 1.2 .5 .3h.9M35.2 152.7v-.4h-1.1v2.3M37.6 154.6l1.1-.1 .4-.3v-1.5l-.4-.4h-1.1v3.4M40.1 151.2h.2v.2h-.2zM40.2 152.3v2.3M41.3 154.6v-2.3h1.1l.3 .2 .1 2.1M46.7 152.3h-.9l-.4 .6 .1 1.4 .5 .3h.7"/>
<path d="M47.8 152.3h.9l.4 .4v1.9h-.8a.66 .66 0 0 1-.7-.7 .66 .66 0 0 1 .7-.7h.8M50.3 154.6h.9l.5-.3 .1-1.4-.3-.5-1.2-.1v3.4M52.9 152.3h.9l.4 .4v1.9h-.8a.66 .66 0 0 1-.7-.7 .66 .66 0 0 1 .7-.7h.8M56.6 152.3h-.9l-.4 .6 .1 1.4 .5 .3h.7M57.5 151.2h.2v.2h-.2zM57.6 152.3v2.3M58.5 152.3h1.1M58.8 151.2v3l.3 .3 .5 .1M60.6 152.6a.75 .75 0 0 1 .8-.2 .75 .75 0 0 1 .6 .7v.7a.75 .75 0 0 1-.8 .8 .75 .75 0 0 1-.7-.8zM64.2 152.7v-.4h-1.2v2.3M66.3 152.5l-.3-.1a.6 .6 0 0 0-.8-.1 .6 .6 0 0 0-.2 .7l1.1 .6a.48 .48 0 0 1 .3 .6 .48 .48 0 0 1-.4 .4l-1.1-.2"/>
</g>
<g font-size="3.6" fill="#808080">
<text x="75.2" y="37.7">3.3V</text>
<text x="192" y="37.7">1.8V</text>
<text x="222.2" y="66.1">GND</text>
<text x="220" y="83.4">3.3V</text>
<text x="184.1" y="105.5">3.3V</text>
<text x="237.5" y="109.3">GND</text>
<text x="77.5" y="119.5">GND</text>
<text x="219.7" y="122">GND</text>
<text x="135.9" y="129.6">GND</text>
<text x="196.8" y="129.6">GND</text>
<text x="179" y="142.3">GND</text>
<text x="29.5" y="162.1">3.3V</text>
<text x="52.3" y="162.1">3.3V</text>
<text x="75.2" y="162.1">3.3V</text>
<text x="98.1" y="162.1">3.3V</text>
<text x="120.9" y="162.1">3.3V</text>
<text x="39.4" y="195.7">GND</text>
<text x="62.2" y="195.7">GND</text>
<text x="85.1" y="195.7">GND</text>
<text x="107.9" y="195.7">GND</text>
<text x="130.8" y="195.7">GND</text>
</g>
<g font-size="3.6" fill="#c90d0c">
<text x="164.2" y="175.1">Title:</text>
<text x="164.2" y="182.7">Proj:</text>
<text x="164" y="191.6">Author:</text>
<text x="164" y="199.2">Date:</text>
</g>
<g font-size="2.5" fill="#808080">
<text x="137.3" y="50.7">PLL_AVDD</text>
<text x="137.3" y="58.3">16MHZ_IN</text>
<text x="69.1" y="61.7">PWM/7</text>
<text x="137.3" y="60.8">16MHZ_OUT</text>
<text x="138.8" y="66.8">JTAG_TCK/4</text>
<text x="138.8" y="69.3">JTAG_TDO/4</text>
<text x="138.8" y="71.9">JTAG_TMS/4</text>
<text x="138.8" y="74.4">JTAG_TDI/4</text>
<text x="137.3" y="78.6">QSPI_DQ3</text>
<text x="137.3" y="81.1">QSPI_DQ2</text>
<text x="137.3" y="83.7">QSPI_DQ1</text>
<text x="53.5" y="89.6">UART_RX/4</text>
<text x="137.3" y="86.2">QSPI_DQ0</text>
<text x="137.3" y="88.8">QSPI_CS</text>
<text x="53.7" y="92.2">UART_TX/4</text>
<text x="137.3" y="91.3">QSPI_SCK</text>
<text x="143.9" y="97.3">VDD_CORE_EN/7</text>
<text x="199.1" y="99.9" transform="rotate(-90 199.1 99.9)">WAKE/7</text>
<text x="137.3" y="106.5">32KHZ_CLK</text>
<text x="166.8" y="107.4">RESET/7</text>
</g>
<g font-size="2.1" fill="#808080">
<text x="84.4" y="47.8">11*3</text>
<text x="132.6" y="47.8">6*3</text>
<text x="86.3" y="50.3">23</text>
<text x="86.3" y="52.8">19</text>
<text x="91.4" y="51.4">AON_VDD</text>
<text x="91.4" y="54">AON_VDD_IO</text>
<text x="91.4" y="48.9">VDD_IO</text>
<text x="118" y="48.9">VDD_CORE</text>
<text x="119.1" y="51.4">PLL_AVDD</text>
<text x="119.4" y="54">PLL_AVSS</text>
<text x="132.6" y="50.3">7</text>
<text x="132.6" y="52.8">8</text>
<text x="86.3" y="55.4">12</text>
<text x="91.4" y="56.5">OTP_AIVDD</text>
<text x="121.4" y="59">XTAL_IN</text>
<text x="132.6" y="57.9">9</text>
<text x="86.3" y="60.5">25</text>
<text x="86.3" y="63">26</text>
<text x="86.3" y="65.5">27</text>
<text x="91.4" y="61.6">IO0</text>
<text x="91.4" y="64.1">IO1</text>
<text x="119" y="61.6">XTAL_OUT</text>
<text x="132.6" y="65.5">13</text>
<text x="132.6" y="60.5">10</text>
<text x="86.3" y="68.1">28</text>
<text x="86.3" y="70.6">29</text>
<text x="91.4" y="66.7">IO2</text>
<text x="91.4" y="69.2">IO3</text>
<text x="91.4" y="71.7">IO4</text>
<text x="118.8" y="69.2">JTAG_TDO</text>
<text x="118.9" y="71.7">JTAG_TMS</text>
<text x="119.1" y="66.7">JTAG_TCK</text>
<text x="132.6" y="68.1">14</text>
<text x="132.6" y="70.6">15</text>
<text x="86.3" y="73.2">31</text>
<text x="86.3" y="75.7">33</text>
<text x="91.4" y="74.3">IO5</text>
<text x="91.4" y="76.8">IO9</text>
<text x="119.9" y="74.3">JTAG_TDI</text>
<text x="132.6" y="73.2">16</text>
<text x="86.3" y="78.2">34</text>
<text x="86.3" y="80.8">35</text>
<text x="86.3" y="83.3">36</text>
<text x="91.4" y="79.4">IO10</text>
<text x="91.4" y="81.9">IO11</text>
<text x="118" y="81.9">QSPI_DQ_2</text>
<text x="118" y="79.4">QSPI_DQ_3</text>
<text x="132.6" y="83.3">3</text>
<text x="132.6" y="80.8">2</text>
<text x="132.6" y="78.2">1</text>
<text x="86.3" y="85.9">37</text>
<text x="86.3" y="88.4">38</text>
<text x="91.4" y="84.4">IO12</text>
<text x="91.4" y="87">IO13</text>
<text x="91.4" y="89.5">IO16</text>
<text x="118" y="87">QSPI_DQ_0</text>
<text x="118" y="84.4">QSPI_DQ_1</text>
<text x="120.6" y="89.5">QSPI_CS</text>
<text x="132.6" y="88.4">5</text>
<text x="132.6" y="85.9">4</text>
<text x="86.3" y="90.9">39</text>
<text x="86.3" y="93.5">40</text>
<text x="91.4" y="92.1">IO17</text>
<text x="91.4" y="94.6">IO18</text>
<text x="119.2" y="92.1">QSPI_SCK</text>
<text x="132.6" y="90.9">48</text>
<text x="86.3" y="96">41</text>
<text x="86.3" y="98.6">42</text>
<text x="86.3" y="101.1">43</text>
<text x="91.4" y="97.1">IO19</text>
<text x="91.4" y="99.7">IO20</text>
<text x="111.2" y="97.1">AON_PMU_OUT_0</text>
<text x="111.2" y="99.7">AON_PMU_OUT_1</text>
<text x="132.6" y="101.1">18</text>
<text x="132.6" y="96">22</text>
<text x="132.6" y="98.6">17</text>
<text x="86.3" y="103.6">44</text>
<text x="86.3" y="106.2">45</text>
<text x="91.4" y="102.2">IO21</text>
<text x="91.4" y="104.8">IO22</text>
<text x="91.4" y="107.3">IO23</text>
<text x="108.2" y="107.3">AON_PSD_LFALTCLK</text>
<text x="110.5" y="102.2">AON_DWAKEUP_N</text>
<text x="115.6" y="104.8">AON_ERST_N</text>
<text x="132.6" y="103.6">24</text>
<text x="132.6" y="106.2">20</text>
<text x="86.3" y="111.3">49</text>
<text x="91.4" y="112.4">GND</text>
<text x="107.8" y="109.8">AON_PSD_LFCLKSEL</text>
<text x="132.6" y="108.7">21</text>
</g>
<g font-size="1.8" fill="#808080">
<text x="73.3" y="64">IO1/7</text>
<text x="71.6" y="69.1">MOSI/7</text>
<text x="71.6" y="71.6">MISO/7</text>
<text x="72.7" y="66.5">CS0/7</text>
<text x="72.5" y="74.1">SCK/7</text>
<text x="73.3" y="76.7">IO9/7</text>
<text x="72.3" y="79.2">IO10/7</text>
<text x="72.4" y="81.8">IO11/7</text>
<text x="72.5" y="84.3">SDA/7</text>
<text x="72.7" y="86.8">SCL/7</text>
<text x="72.5" y="94.5">TXO/7</text>
<text x="72.3" y="97">IO19/7</text>
<text x="72.3" y="99.5">IO20/7</text>
<text x="72.3" y="102.1">IO21/7</text>
<text x="73.2" y="107.2">RXI/7</text>
</g>
</svg>
